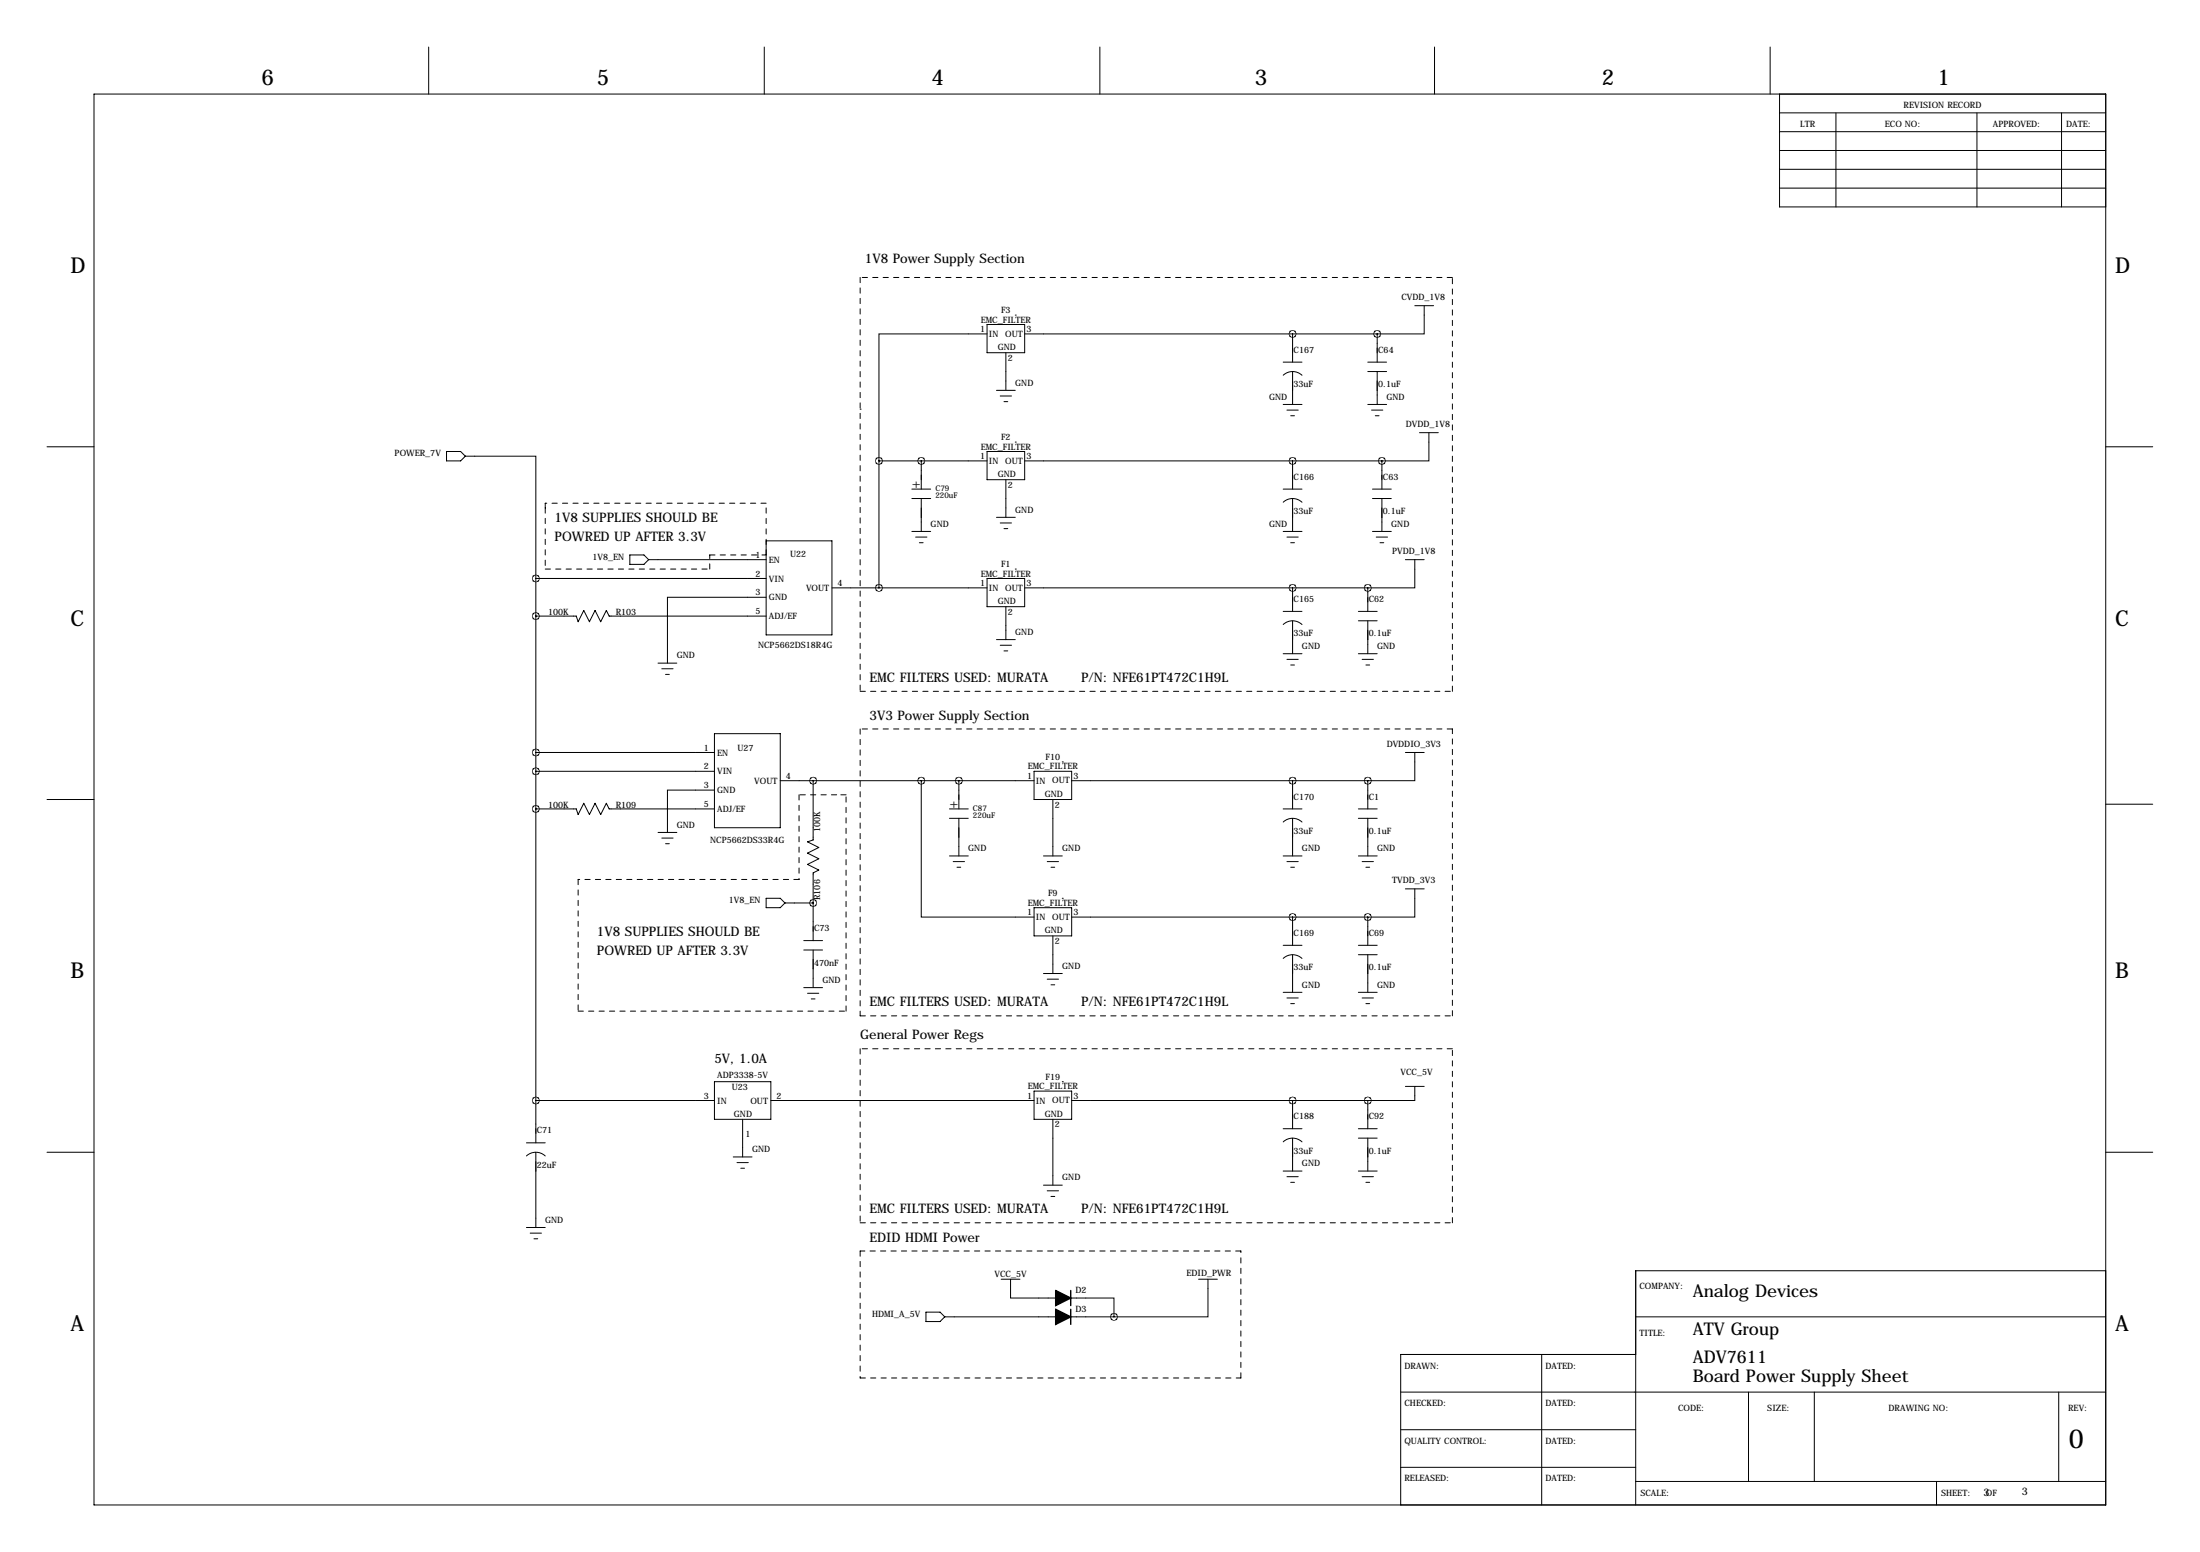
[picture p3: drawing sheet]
<svg xmlns="http://www.w3.org/2000/svg" width="594mm" height="419mm" viewBox="0 0 594 419" stroke-linecap="round" stroke-linejoin="round" font-family="sans-serif">
<g fill="none" stroke="#000" stroke-width=".27">
<path d="M115.8 12.7v12.7M206.5 12.7v12.7M297.2 12.7v12.7M387.6 12.7v12.7M478.3 12.7v12.7M25.4 25.4h543.6v381h-543.6zM480.8 35.6h88.2M480.8 30.5h88.2M480.8 25.4v30.5h88.2M496.1 30.5v25.4M534.2 30.5v25.4M557 30.5v25.4"/>
<path d="M480.8 50.8h88.2M480.8 45.7h88.2M480.8 40.6h88.2M266.7 90.2h-29.2v34.3M266.7 87.6h10.2v7.6h-10.2zM271.8 95.2v10.2M274.3 85.1h.1M276.9 90.2h95.2M346.7 97.8h5.1M349.2 90.2v7.6M369.6 97.8h5M372.1 90.2v7.6"/>
<path d="M382.3 82.6h5M384.8 82.6v7.6h-12.7M232.4 110.5h.1M269.2 105.4h5.1M270.3 106.9h3M271.3 108.5h1M274.3 119.4h.1M346.7 109.2h5.1M346.7 101.3a3.7 3.7 0 0 1 5.1 0M347.7 110.7h3.1M348.7 112.3h1.1M349.2 100.3v8.9"/>
<path d="M369.6 100.3h5M369.6 109.2h5M370.6 110.7h3M371.6 112.3h1M372.1 100.3v8.9M383.5 116.8h5.1M386.1 116.8v7.7h-12.7M12.7 120.6h12.7M120.6 121.9h3.9l1.2 1.3-1.2 1.3h-3.9zM125.7 123.2h19.1v33M237.5 124.5h29.2M237.5 124.5v34.3"/>
<path d="M246.4 132.1h5.1M246.4 134.6h5.1M248.9 124.5v7.6M248.9 134.6v8.9M266.7 121.9h10.2v7.6h-10.2zM269.2 139.7h5.1M271.8 129.5v10.2M276.9 124.5h96.5M346.7 132.1h5.1M346.7 135.6a3.7 3.7 0 0 1 5.1 0M349.2 124.5v7.6M349.2 134.6v8.9"/>
<path d="M370.8 132.1h5.1M370.8 134.6h5.1M373.4 124.5v7.6M373.4 134.6v8.9M569 120.6h12.7M144.8 156.2h62.2M144.8 156.2v152.4M170.2 149.9h3.8l1.3 1.2-1.3 1.3h-3.8zM175.3 151.1h31.7M207 146.1h17.8v25.3h-17.8zM224.8 158.8h41.9M246.4 143.5h5.1"/>
<path d="M247.4 145h3M248.4 146.6h1M266.7 156.2h10.2v7.6h-10.2zM270.3 141.2h3M271.3 142.7h1M274.3 153.7h.1M276.9 158.8h92.7M346.7 143.5h5.1M347.7 145h3.1M348.7 146.6h1.1M349.2 158.8v6.3M369.6 158.8v6.3"/>
<path d="M370.8 143.5h5.1M371.9 145h3M372.9 146.6h1M379.7 151.1h5.1M382.3 151.1v7.7h-12.7M144.8 166.4h10.9l.5 1.5 1.5-3.1 1.6 3.1 1.5-3.1 1.5 3.1 1.5-3.1 .8 1.6h42.4M177.8 179.1h5.1M207 161.3h-26.7v17.8M269.2 172.7h5.1M270.3 174.2h3M271.3 175.8h1M271.8 163.8v8.9"/>
<path d="M346.7 165.1h5.1M346.7 176.5h5.1M346.7 168.6a3.7 3.7 0 0 1 5.1 0M347.7 178.1h3.1M348.7 179.6h1.1M349.2 167.6v8.9M367 165.1h5.1M367 167.6h5.1M367 176.5h5.1M368 178.1h3.1M369.1 179.6h1M369.6 167.6v8.9"/>
<path d="M178.8 180.6h3.1M179.8 182.1h1M193 198.1h17.8v25.4h-17.8zM12.7 215.9h12.7M144.8 208.3h48.2M144.8 218.4h10.9l.5 1.6 1.5-3.1 1.6 3.1 1.5-3.1 1.5 3.1 1.5-3.1 .8 1.5h28.4M144.8 203.2h48.2M193 213.4h-12.7v11.4M210.8 210.8h68.6M219.7 210.8v16l-1.5 .5 3 1.6-3 1.5 3 1.5-3 1.5 3 1.5-1.5 .8v18.3M248.9 210.8v36.8h30.5M256.5 218.4h5.1"/>
<path d="M259.1 210.8v7.6M279.4 208.3h10.2v7.6h-10.2zM284.5 215.9v15.2M287 205.7h.1M289.6 210.8h80M346.7 218.4h5.1M349.2 210.8v7.6M367 218.4h5.1M369.6 210.8v7.6M379.7 203.2h5.1M382.3 203.2v7.6h-12.7M569 217.2h12.7"/>
<path d="M177.8 224.8h5.1M178.8 226.3h3.1M179.8 227.8h1M256.5 221h5.1M256.5 231.1h5.1M257.6 232.7h3M258.6 234.2h1M259.1 221v10.1M281.9 231.1h5.1M283 232.7h3M284 234.2h1M346.7 231.1h5.1"/>
<path d="M346.7 222a3.7 3.7 0 0 1 5.1 0M347.7 232.7h3.1M348.7 234.2h1.1M349.2 221v10.1M367 221h5.1M367 231.1h5.1M368 232.7h3.1M369.1 234.2h1M369.6 221v10.1M207 242.6h3.8l1.3 1.2-1.3 1.3h-3.8zM212.1 243.8h7.6M217.2 254h5"/>
<path d="M217.2 256.5h5M219.7 256.5v10.2M279.4 245.1h10.2v7.6h-10.2zM284.5 252.7v10.2M287 242.6h.1M289.6 247.6h80M346.7 255.3h5.1M346.7 258.8a3.7 3.7 0 0 1 5.1 0M349.2 247.6v7.7M349.2 257.8v10.2M367 255.3h5.1M367 257.8h5.1"/>
<path d="M369.6 247.6v7.7M369.6 257.8v10.2M379.7 240h5.1M382.3 240v7.6h-12.7M217.2 266.7h5M218.2 268.2h3M219.2 269.7h1M281.9 262.9h5.1M283 264.4h3M284 265.9h1M346.7 268h5.1M347.7 269.5h3.1"/>
<path d="M348.7 271h1.1M367 268h5.1M368 269.5h3.1M369.1 271h1M144.8 297.2h48.2M193 292.1h15.3v10.2h-15.3zM208.3 297.2h71.1M279.4 294.6h10.2v7.7h-10.2zM287 292.1h.1M289.6 297.2h80M349.2 297.2v7.6M369.6 297.2v7.6"/>
<path d="M379.7 293.4h5.1M382.3 293.4v3.8h-12.7M12.7 311.1h12.7M142.2 308.6h5.1M142.3 312.1a3.7 3.7 0 0 1 5 .1M144.8 311.1v20.4M198.1 312.4h5.1M199.1 313.9h3.1M200.2 315.5h1M200.7 302.3v10.1M284.5 302.3v17.7M346.7 304.8h5.1"/>
<path d="M346.7 316.2h5.1M346.7 308.3a3.7 3.7 0 0 1 5.1 0M347.7 317.8h3.1M348.7 319.3h1.1M349.2 307.3v8.9M367 304.8h5.1M367 307.3h5.1M367 316.2h5.1M368 317.8h3.1M369.1 319.3h1M369.6 307.3v8.9M569 311.1h12.7"/>
<path d="M142.2 331.5h5.1M143.3 333h3M144.3 334.5h1M281.9 320h5.1M283 321.6h3M284 323.1h1M250.2 354.3h3.8l1.3 1.3-1.3 1.3h-3.8zM255.3 355.6h29.9M270.5 345.4h5.1M273 345.4v5.1h12.2M289.3 350.5h11.7v5.1M289.3 355.6h11.7"/>
<path d="M323.8 345.4h5.1M326.4 345.4v10.2h-25.4M442 355.6h127M569 343.2h-127v63.2M378.5 375.9h190.5M416.6 365.8v40.6M442 365.8h-63.5v40.6M472.4 375.9v24.1M490.2 375.9v24.1M556.3 375.9v24.1M378.5 396.2h63.5M378.5 386.1h63.5"/>
<path d="M442 400h127M523.2 400v6.4"/>
</g>
<g fill="none" stroke="#000" stroke-width=".27" stroke-dasharray="1.4 1.4">
<path d="M232.4 74.9v111.8M392.4 74.9h-160M147.3 137.2v16.5M147.3 135.9v1.3M207 135.9h-59.7M147.3 153.7h44.5M191.8 153.7v-3.8M191.8 149.9h15.2M207 149.9v-14M232.4 186.7h160M232.4 196.8v77.5M392.4 186.7v-111.8"/>
<path d="M392.4 196.8h-160M215.9 214.6v22.9M226.1 214.6h-10.2M228.6 214.6h-2.5M156.2 237.5v35.5M215.9 237.5h-59.7M156.2 273h72.4M228.6 273v-58.4M232.4 274.3h160M392.4 274.3v-77.5M232.4 283.2v47M392.4 283.2h-160"/>
<path d="M232.4 337.8v34.3M232.4 330.2h160M335.3 337.8h-102.9M392.4 330.2v-47M232.4 372.1h102.9M335.3 372.1v-34.3"/>
</g>
<path d="M285.2 353.6l4.1 2-4.1 2zM285.2 348.5l4.1 2-4.1 2.1z" fill="#000" stroke="#000" stroke-width=".38"/>
<path d="M289.3 348.5v4.1M289.3 353.6v4" fill="none" stroke="#000" stroke-width=".38"/>
<path d="M349.2 90.2a.07 .07 0 0 0 .1 0 .07 .07 0 0 0-.1 0zM349.2 124.5a.07 .07 0 0 0 .1 0 .07 .07 0 0 0-.1 0zM349.2 158.7a.07 .07 0 0 0 .1 0 .07 .07 0 0 0-.1 0zM248.9 124.5a.07 .07 0 0 0 .1 0 .07 .07 0 0 0-.1 0zM237.4 124.5a.1 .1 0 0 0 .2 0 .1 .1 0 0 0-.2 0zM144.7 156.2a.07 .07 0 0 0 .1 0 .07 .07 0 0 0-.1 0zM369.5 158.7a.07 .07 0 0 0 .1 0 .07 .07 0 0 0-.1 0zM373.3 124.5a.07 .07 0 0 0 .1 0 .07 .07 0 0 0-.1 0zM372 90.2a.1 .1 0 0 0 .2 0 .1 .1 0 0 0-.2 0zM237.4 158.7a.1 .1 0 0 0 .2 0 .1 .1 0 0 0-.2 0zM300.9 355.6a.1 .1 0 0 0 .2 0 .1 .1 0 0 0-.2 0zM144.7 166.4a.07 .07 0 0 0 .1 0 .07 .07 0 0 0-.1 0zM349.2 210.8a.07 .07 0 0 0 .1 0 .07 .07 0 0 0-.1 0zM349.2 247.6a.07 .07 0 0 0 .1 0 .07 .07 0 0 0-.1 0zM259 210.8a.07 .07 0 0 0 .1 0 .07 .07 0 0 0-.1 0zM369.5 247.6a.07 .07 0 0 0 .1 0 .07 .07 0 0 0-.1 0zM369.5 210.8a.07 .07 0 0 0 .1 0 .07 .07 0 0 0-.1 0zM248.9 210.8a.07 .07 0 0 0 .1 0 .07 .07 0 0 0-.1 0zM219.6 210.8a.1 .1 0 0 0 .2 0 .1 .1 0 0 0-.2 0zM219.6 243.8a.1 .1 0 0 0 .2 0 .1 .1 0 0 0-.2 0zM349.2 297.2a.07 .07 0 0 0 .1 0 .07 .07 0 0 0-.1 0zM369.5 297.2a.07 .07 0 0 0 .1 0 .07 .07 0 0 0-.1 0zM144.7 203.2a.07 .07 0 0 0 .1 0 .07 .07 0 0 0-.1 0zM144.7 208.3a.07 .07 0 0 0 .1 0 .07 .07 0 0 0-.1 0zM144.7 218.4a.07 .07 0 0 0 .1 0 .07 .07 0 0 0-.1 0zM144.7 297.2a.07 .07 0 0 0 .1 0 .07 .07 0 0 0-.1 0z" fill="#000" stroke="#000" stroke-width="1.9"/>
<text font-size="7.1" x="559" y="391">0</text>
<g font-size="5.9">
<text x="70.6" y="22.9">6</text>
<text x="161.3" y="22.9">5</text>
<text x="251.7" y="22.9">4</text>
<text x="339.1" y="22.9">3</text>
<text x="432.8" y="22.9">2</text>
<text x="523.5" y="22.9">1</text>
<text x="19" y="73.7">D</text>
<text x="571.5" y="73.7">D</text>
<text x="19" y="168.9">C</text>
<text x="571.5" y="168.9">C</text>
<text x="19" y="264.2">B</text>
<text x="571.5" y="264.2">B</text>
<text x="19" y="359.4">A</text>
<text x="571.5" y="359.4">A</text>
</g>
<g font-size="4.7">
<text x="457.4" y="350.4">Analog Devices</text>
<text x="457.4" y="360.5">ATV Group</text>
<text x="457.4" y="368.1">ADV7611</text>
<text x="457.4" y="373.2">Board Power Supply Sheet</text>
</g>
<g font-size="3.6">
<text x="233.7" y="71.1">1V8 Power Supply Section</text>
<text x="246.4" y="131.8">+</text>
<text x="149.9" y="141">1V8 SUPPLIES SHOULD BE</text>
<text x="149.9" y="146.1">POWRED UP AFTER 3.3V</text>
<text x="235" y="184.1">EMC FILTERS USED: MURATA</text>
<text x="292.1" y="184.1">P/N: NFE61PT472C1H9L</text>
<text x="235" y="194.3">3V3 Power Supply Section</text>
<text x="256.5" y="218.2">+</text>
<text x="161.3" y="252.7">1V8 SUPPLIES SHOULD BE</text>
<text x="161.3" y="257.8">POWRED UP AFTER 3.3V</text>
<text x="235" y="271.8">EMC FILTERS USED: MURATA</text>
<text x="292.1" y="271.8">P/N: NFE61PT472C1H9L</text>
<text x="232.4" y="280.7">General Power Regs</text>
<text x="193" y="287">5V, 1.0A</text>
<text x="235" y="327.7">EMC FILTERS USED: MURATA</text>
<text x="292.1" y="327.7">P/N: NFE61PT472C1H9L</text>
<text x="235" y="335.3">EDID HDMI Power</text>
</g>
<g font-size="2.8">
<text x="535.9" y="403.9">3</text>
<text x="546.3" y="403.7">3</text>
</g>
<g font-size="2.4">
<text x="514.4" y="29.2">REVISION RECORD</text>
<text x="486.4" y="34.3">LTR</text>
<text x="509.3" y="34.3">ECO NO:</text>
<text x="538.5" y="34.3">APPROVED:</text>
<text x="558.3" y="34.3">DATE:</text>
<text x="378.6" y="81">CVDD_1V8</text>
<text x="264.8" y="89.7">1</text>
<text x="265" y="87.1">EMC_FILTER</text>
<text x="270.5" y="84.6">F3</text>
<text x="277.4" y="89.7">3</text>
<text x="267.2" y="91">IN</text>
<text x="269.6" y="94.6">GND</text>
<text x="271.6" y="90.9">OUT</text>
<text x="349.5" y="95.3">C167</text>
<text x="372.4" y="95.3">C64</text>
<text x="272.3" y="97.4">2</text>
<text x="274.3" y="104.1">GND</text>
<text x="342.9" y="108">GND</text>
<text x="349.5" y="104.5">33uF</text>
<text x="372.4" y="104.5">0.1uF</text>
<text x="374.7" y="108">GND</text>
<text x="270.5" y="118.9">F2</text>
<text x="379.8" y="115.3">DVDD_1V8</text>
<text x="106.6" y="123.2">POWER_7V</text>
<text x="264.8" y="124">1</text>
<text x="265" y="121.4">EMC_FILTER</text>
<text x="267.2" y="125.3">IN</text>
<text x="271.6" y="125.2">OUT</text>
<text x="277.4" y="124">3</text>
<text x="269.6" y="128.8">GND</text>
<text x="272.3" y="131.7">2</text>
<text x="349.5" y="129.5">C166</text>
<text x="373.6" y="129.5">C63</text>
<text x="251.5" y="142.2">GND</text>
<text x="274.3" y="138.4">GND</text>
<text x="342.9" y="142.2">GND</text>
<text x="349.5" y="138.8">33uF</text>
<text x="373.6" y="138.8">0.1uF</text>
<text x="375.9" y="142.2">GND</text>
<text x="376.2" y="149.6">PVDD_1V8</text>
<text x="160.1" y="151.1">1V8_EN</text>
<text x="204.1" y="150.6">1</text>
<text x="204.1" y="155.7">2</text>
<text x="207.8" y="152">EN</text>
<text x="213.5" y="150.4">U22</text>
<text x="265" y="155.7">EMC_FILTER</text>
<text x="270.5" y="153.2">F1</text>
<text x="204.1" y="160.8">3</text>
<text x="207.8" y="157">VIN</text>
<text x="217.8" y="159.6">VOUT</text>
<text x="226.3" y="158.2">4</text>
<text x="264.8" y="158.2">1</text>
<text x="267.2" y="159.6">IN</text>
<text x="271.6" y="159.5">OUT</text>
<text x="277.4" y="158.2">3</text>
<text x="148.1" y="166.1">100K</text>
<text x="166.4" y="166.1">R103</text>
<text x="204.1" y="165.9">5</text>
<text x="207.8" y="162.1">GND</text>
<text x="207.8" y="167.2">ADJ/EF</text>
<text x="269.6" y="163.1">GND</text>
<text x="272.3" y="166">2</text>
<text x="349.5" y="162.6">C165</text>
<text x="369.8" y="162.6">C62</text>
<text x="274.3" y="171.4">GND</text>
<text x="349.5" y="171.8">33uF</text>
<text x="369.8" y="171.8">0.1uF</text>
<text x="182.9" y="177.8">GND</text>
<text x="204.8" y="174.9">NCP5662DS18R4G</text>
<text x="351.8" y="175.3">GND</text>
<text x="372.1" y="175.3">GND</text>
<text x="190.2" y="202.7">1</text>
<text x="199.2" y="202.7">U27</text>
<text x="374.7" y="201.7">DVDDIO_3V3</text>
<text x="190.2" y="207.8">2</text>
<text x="193.8" y="204">EN</text>
<text x="193.8" y="209.1">VIN</text>
<text x="277.7" y="207.8">EMC_FILTER</text>
<text x="282.5" y="205.2">F10</text>
<text x="190.2" y="212.9">3</text>
<text x="193.8" y="214.2">GND</text>
<text x="203.8" y="211.7">VOUT</text>
<text x="212.3" y="210.3">4</text>
<text x="277.5" y="210.3">1</text>
<text x="279.9" y="211.7">IN</text>
<text x="282.3" y="215.2">GND</text>
<text x="284.3" y="211.5">OUT</text>
<text x="290.1" y="210.3">3</text>
<text x="349.5" y="215.9">C170</text>
<text x="369.8" y="215.9">C1</text>
<text x="148.1" y="218.2">100K</text>
<text x="166.4" y="218.2">R109</text>
<text x="190.2" y="217.9">5</text>
<text x="193.8" y="219.3">ADJ/EF</text>
<text x="285" y="218.1">2</text>
<text x="182.9" y="223.5">GND</text>
<text x="191.9" y="227.7">NCP5662DS33R4G</text>
<text x="221.6" y="224.8" transform="rotate(-90 221.6 224.8)">100K</text>
<text x="349.5" y="225.2">33uF</text>
<text x="369.8" y="225.2">0.1uF</text>
<text x="261.6" y="229.9">GND</text>
<text x="287" y="229.9">GND</text>
<text x="351.8" y="229.9">GND</text>
<text x="372.1" y="229.9">GND</text>
<text x="376.2" y="238.5">TVDD_3V3</text>
<text x="196.9" y="243.8">1V8_EN</text>
<text x="221.6" y="243.1" transform="rotate(-90 221.6 243.1)">R106</text>
<text x="277.7" y="244.6">EMC_FILTER</text>
<text x="283.2" y="242.1">F9</text>
<text x="220" y="251.5">C73</text>
<text x="277.5" y="247.1">1</text>
<text x="279.9" y="248.5">IN</text>
<text x="284.3" y="248.4">OUT</text>
<text x="290.1" y="247.1">3</text>
<text x="282.3" y="252">GND</text>
<text x="285" y="254.9">2</text>
<text x="349.5" y="252.7">C169</text>
<text x="369.8" y="252.7">C69</text>
<text x="220" y="260.7">470nF</text>
<text x="287" y="261.6">GND</text>
<text x="349.5" y="262">33uF</text>
<text x="369.8" y="262">0.1uF</text>
<text x="222.3" y="265.4">GND</text>
<text x="351.8" y="266.7">GND</text>
<text x="372.1" y="266.7">GND</text>
<text x="193.8" y="291">ADP3338-5V</text>
<text x="282.5" y="291.6">F19</text>
<text x="378.4" y="290.3">VCC_5V</text>
<text x="190.2" y="296.7">3</text>
<text x="193.8" y="298">IN</text>
<text x="197.7" y="294.4">U23</text>
<text x="202.8" y="298">OUT</text>
<text x="209.8" y="296.7">2</text>
<text x="277.5" y="296.7">1</text>
<text x="277.7" y="294.1">EMC_FILTER</text>
<text x="279.9" y="298">IN</text>
<text x="284.3" y="297.9">OUT</text>
<text x="290.1" y="296.7">3</text>
<text x="198.3" y="301.6">GND</text>
<text x="282.3" y="301.6">GND</text>
<text x="285" y="304.4">2</text>
<text x="349.5" y="302.3">C188</text>
<text x="369.8" y="302.3">C92</text>
<text x="145" y="306.1">C71</text>
<text x="201.4" y="307">1</text>
<text x="203.2" y="311.1">GND</text>
<text x="349.5" y="311.5">33uF</text>
<text x="369.8" y="311.5">0.1uF</text>
<text x="145" y="315.4">22uF</text>
<text x="351.8" y="315">GND</text>
<text x="287" y="318.8">GND</text>
<text x="147.3" y="330.2">GND</text>
<text x="268.7" y="344.7">VCC_5V</text>
<text x="320.6" y="344.5">EDID_PWR</text>
<text x="443" y="348">COMPANY:</text>
<text x="290.6" y="349.2">D2</text>
<text x="235.6" y="355.6">HDMI_A_5V</text>
<text x="290.6" y="354.3">D3</text>
<text x="443" y="360.7">TITLE:</text>
<text x="379.5" y="369.6">DRAWN:</text>
<text x="417.6" y="369.6">DATED:</text>
<text x="379.5" y="379.7">CHECKED:</text>
<text x="417.6" y="379.7">DATED:</text>
<text x="453.4" y="381">CODE:</text>
<text x="477.5" y="381">SIZE:</text>
<text x="510.3" y="381">DRAWING NO:</text>
<text x="558.8" y="381">REV:</text>
<text x="379.5" y="389.9">QUALITY CONTROL:</text>
<text x="417.6" y="389.9">DATED:</text>
<text x="379.5" y="400">RELEASED:</text>
<text x="417.6" y="400">DATED:</text>
<text x="443.2" y="403.9">SCALE:</text>
<text x="524.5" y="403.9">SHEET:</text>
<text x="536.6" y="403.9">OF</text>
</g>
<g font-size="2.1">
<text x="252.7" y="132.6">C79</text>
<text x="252.7" y="134.6">220uF</text>
<text x="262.9" y="218.9">C87</text>
<text x="262.9" y="221">220uF</text>
</g>
</svg>
